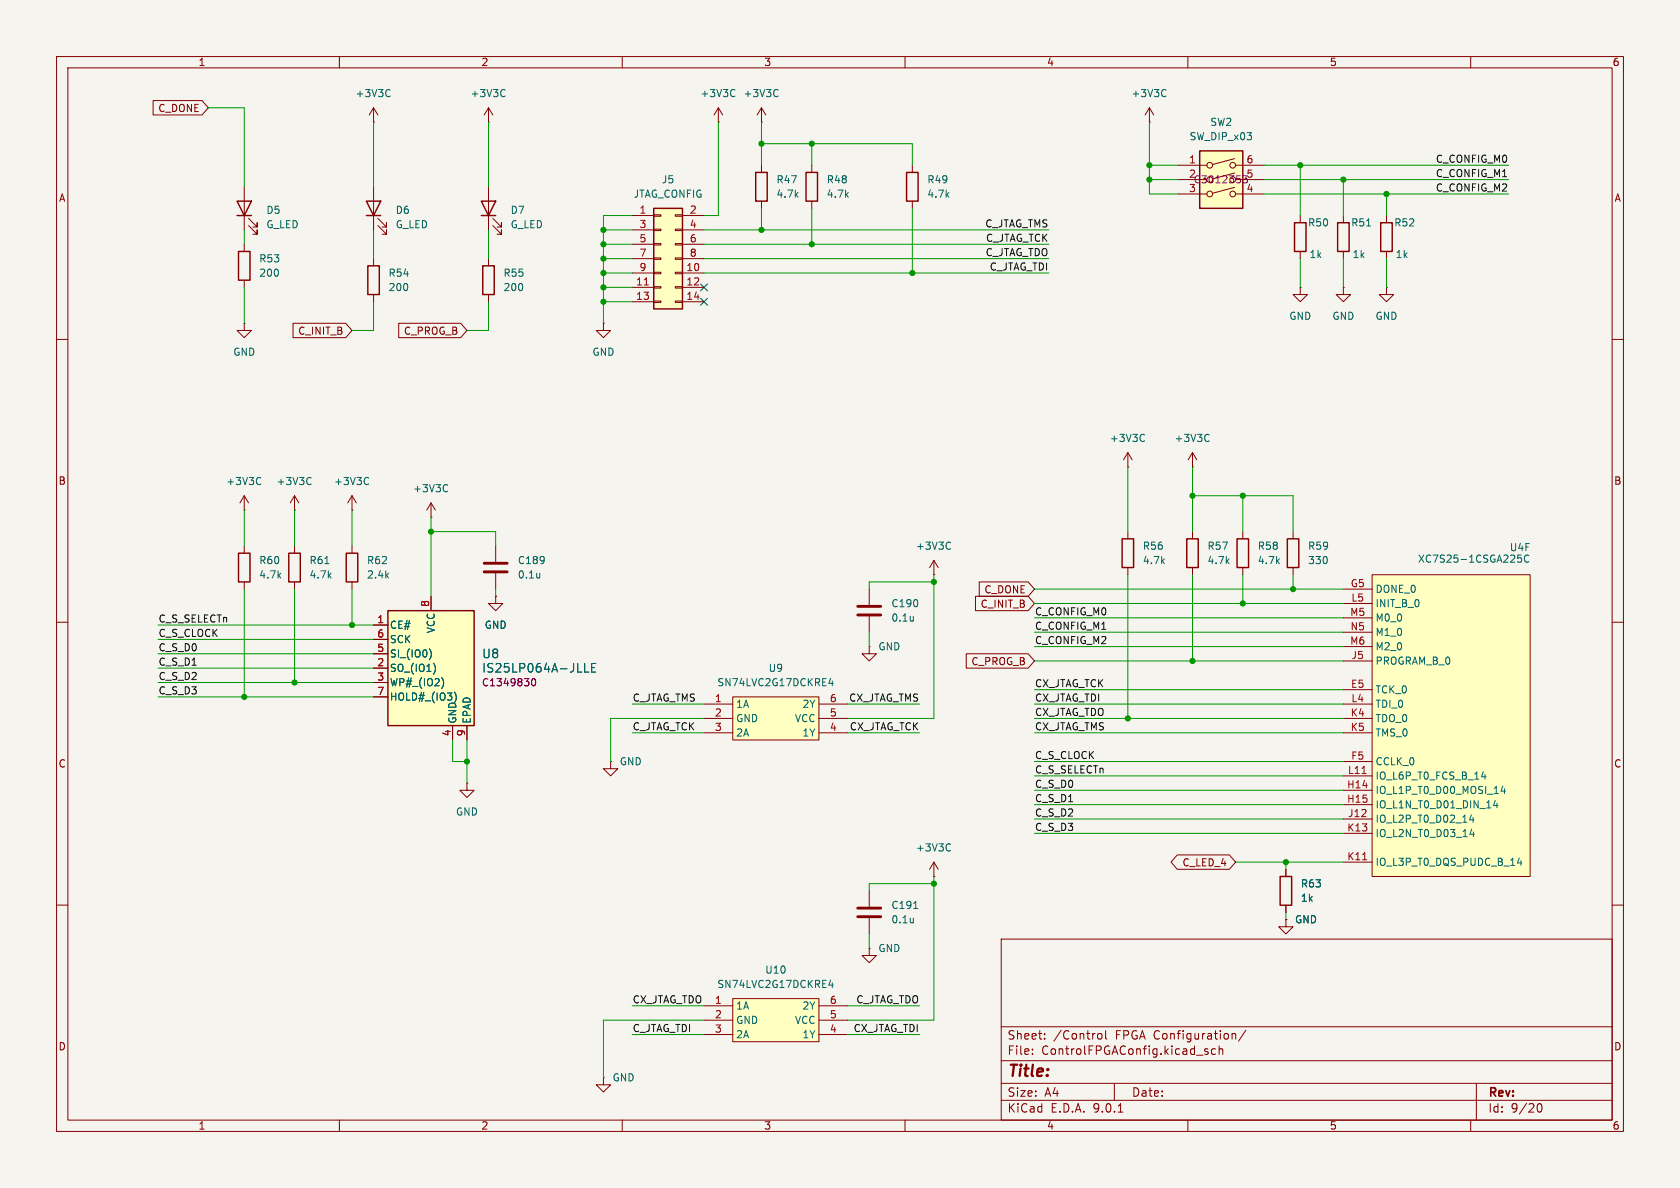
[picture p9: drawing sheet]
<svg xmlns="http://www.w3.org/2000/svg" width="297mm" height="210mm" viewBox="0 0 297 210" stroke-linecap="round" stroke-linejoin="round" font-family="sans-serif">
<path d="M0 0h297v210h-297z" fill="#f5f4ef" stroke="#f5f4ef" stroke-width=".18"/>
<g fill="none" stroke="#840000" stroke-width=".18">
<path d="M10 10h277v190h-277zM12 12h273v186h-273zM60 10v2M110 10v2M127 19.1l-.8 1.2M127 19.1l.8 1.2M127 19.1v2.5M134.6 19.1l-.7 1.2M134.6 19.1l.8 1.2M134.6 19.1v2.5M160 10v2M210 10v2"/>
<path d="M260 10v2M86.4 33v7.6M87.1 39.9l1.5 1.5v-.8v.8h-.7M87.1 38.6l1.5 1.5v-.7v.7h-.7M127 21.6h.1M134.6 21.6h.1M143.5 29.2v1.3M143.5 35.6v1.2M10 60h2M285 60h2M87.6 96.5v2.8M165.1 99.1l-.8 1.2"/>
<path d="M165.1 99.1l.8 1.2M165.1 99.1v2.5M10 110h2M87.6 101.3v2.8M165.1 101.6h.1M285 110h2M10 160h2M153.7 167.6v1.3h1.2l-1.2 1.3-1.3-1.3h1.3M153.7 167.6h.1M177 166h108v32h-108zM285 160h2M60 198v2"/>
<path d="M110 198v2M160 198v2M177 194.5h108M177 191.5h108M177 187.5h108M177 181.5h108M182.5 186.3v.1M182.5 185.5v.1M184.7 183.6v.1M184.7 182.8v.1M194.1 182.8l.4-.1 .3 .3v.4l-.1 .2-.4 .1-.2-.1M195.5 182.2v1.3l.2 .2"/>
<path d="M197 191.5v3M197.7 196.6h.8M210 198v2M213 185.7l.6 .4-.2 .3-.4-.1M213.5 185.5l-.3-.1-.2 .2M214.9 185.5l-.4-.1-.3 .3v.4l.1 .2h.6M215.5 185.5l.2-.1 .4 .1 .1 .9M215.5 184.9v1.5M217.9 182.8h.5l.1 .9M220.2 182.1l-1.2 2M260 198v2M261 191.5v6.5"/>
<path d="M271.7 195.7l.2-.5 .2-.1a.81 .81 0 0 1 .6 .6 .81 .81 0 0 1-.3 .8h-.4l-.3-.5"/>
</g>
<path d="M85.1 35.6h2.5l-1.2 2.5zM85.1 38.1h2.5M142.5 30.5h2v5.1h-2z" fill="none" stroke="#840000" stroke-width=".25"/>
<path d="M85.6 99.6h4.1M85.6 101.1h4.1" fill="none" stroke="#840000" stroke-width=".51"/>
<path d="M129.7 15.8l.2 .1M129.9 17l-.2 .1M137.3 15.8l.3 .1M137.6 17l-.3 .1M167.8 95.8l.2 .2M168 97l-.2 .1M95.4 101.3v.9M95.4 102.1h.1" fill="none" stroke="#006464" stroke-width=".18"/>
<path d="M129.5 123.2h15.3v7.6h-15.3z" fill="#ffffc2"/>
<g fill="none" stroke="#840000" stroke-width=".18">
<path d="M153.7 114.3v1.3h1.2l-1.2 1.2-1.3-1.2h1.3M153.7 114.3h.1M153.7 104.1v2.8M153.7 109v2.8M107.9 134.6v1.3h1.3l-1.3 1.3-1.2-1.3h1.2M107.9 134.6h.1M124.5 124.5h5M124.5 127h5M124.5 129.5h5M129.5 123.2h15.3v7.6h-15.3zM144.8 124.5h5.1M144.8 127h5.1"/>
<path d="M144.8 129.5h5.1"/>
</g>
<path d="M146.8 119.9l-.3 .9h.8M161.5 109v.8M161.5 109.7h-.1M147.1 120.4v.8" fill="none" stroke="#006464" stroke-width=".18"/>
<path d="M151.6 107.2h4.1M151.6 108.7h4.1" fill="none" stroke="#840000" stroke-width=".51"/>
<path d="M115.6 36.8h5v17.8h-5z" fill="#ffffc2"/>
<path d="M115.6 36.8h5v17.8h-5z" fill="none" stroke="#840000" stroke-width=".25"/>
<g fill="none" stroke="#840000" stroke-width=".18">
<path d="M111.8 38.1h3.8M115.6 38h1.2v.2h-1.2zM119.4 38h1.2v.2h-1.2zM120.6 38.1h3.9M111.8 40.6h3.8M111.8 43.2h3.8M111.8 45.7h3.8M111.8 48.3h3.8M111.8 50.8h3.8M111.8 53.3h3.8M115.6 40.5h1.2v.3h-1.2zM115.6 43.1h1.2v.2h-1.2z"/>
<path d="M115.6 45.6h1.2v.2h-1.2zM115.6 48.1h1.2v.3h-1.2zM115.6 50.7h1.2v.2h-1.2zM115.6 53.2h1.2v.3h-1.2zM119.4 40.5h1.2v.3h-1.2zM119.4 43.1h1.2v.2h-1.2zM119.4 45.6h1.2v.2h-1.2zM119.4 48.1h1.2v.3h-1.2zM119.4 50.7h1.2v.2h-1.2zM119.4 53.2h1.2v.3h-1.2zM120.6 40.6h3.9M120.6 43.2h3.9"/>
<path d="M120.6 45.7h3.9M120.6 48.3h3.9M120.6 50.8h3.9M120.6 53.3h3.9"/>
</g>
<path d="M113.9 50.4h.7" fill="none" stroke="#a90000" stroke-width=".18"/>
<path d="M242.6 101.6h27.9v53.3h-27.9z" fill="#ffffc2"/>
<g fill="none" stroke="#840000" stroke-width=".18">
<path d="M66 19.1l-.7 1.2M66 19.1l.8 1.2M66 19.1v2.5M86.4 19.1l-.8 1.2M86.4 19.1l.7 1.2M86.4 19.1v2.5M43.2 33v7.6M43.9 39.9l1.6 1.5v-.8v.8h-.8M43.9 38.6l1.6 1.5v-.7v.7h-.8M66 21.6h.1M66 33v7.6M66.8 39.9l1.5 1.5v-.8v.8h-.7"/>
<path d="M66.8 38.6l1.5 1.5v-.7v.7h-.7M86.4 21.6h.1M134.6 29.2v1.3M134.6 35.6v1.2M161.3 29.2v1.3M161.3 35.6v1.2M229.9 38.1v1.3M245.1 38.1v1.3M43.2 43.2v1.3M43.2 49.5v1.3M66 45.7v1.3M66 52.1v1.2"/>
<path d="M106.7 57.2v1.2h1.2l-1.2 1.3-1.3-1.3h1.3M106.7 57.2h.1M229.9 44.5v1.2M245.1 44.5v1.2M43.2 90.2h.1M43.2 87.6l-.8 1.3M43.2 87.6l.7 1.3M43.2 87.6v2.6M52.1 90.2h.1M52.1 87.6l-.8 1.3M52.1 87.6l.7 1.3M52.1 87.6v2.6"/>
<path d="M62.2 90.2h.1M62.2 87.6l-.7 1.3M62.2 87.6l.8 1.3M62.2 87.6v2.6M199.4 94v1.3M210.8 82.6h.1M210.8 80l-.7 1.3M210.8 80l.8 1.3M210.8 80v2.6M199.4 100.3v1.3M237.5 104.1h5.1M237.5 106.7h5.1"/>
<path d="M237.5 109.2h5.1M237.5 111.8h5.1M237.5 114.3h5.1M237.5 116.8h5.1M242.6 101.6h27.9v53.3h-27.9zM237.5 121.9h5.1M237.5 124.5h5.1M237.5 127h5.1M237.5 129.5h5.1M237.5 134.6h5.1M237.5 137.2h5.1M237.5 139.7h5.1"/>
<path d="M153.7 157.5v2.8M165.1 154.9h.1M165.1 152.4l-.8 1.3M165.1 152.4l.8 1.3M165.1 152.4v2.5M237.5 142.2h5.1M237.5 144.8h5.1M237.5 147.3h5.1M237.5 152.4h5.1M153.7 162.3v2.8M106.7 190.5v1.3h1.2l-1.2 1.2-1.3-1.2h1.3M106.7 190.5h.1"/>
</g>
<g fill="none" stroke="#006464" stroke-width=".18">
<path d="M68.7 15.8l.3 .1M69 17l-.3 .1M89.1 15.8l.2 .1M89.3 17l-.2 .1M213.5 76.8l.3 .1M213.8 77.9l-.3 .1M45.9 84.4l.2 .1M46.1 85.5l-.2 .2M54.8 84.4l.2 .1M55 85.5l-.2 .2M64.9 84.4l.3 .1M65.2 85.5l-.3 .2"/>
<path d="M268.5 98.6h.3l.2 .2-.1 .5-.4 .1M269.7 98.2a.61 .61 0 0 0-.2 .8 .61 .61 0 0 0 .8 .3M261.9 137.3h.8M262.5 136.9v.8M265.7 138.9l-.3 1h.8M266 139.4v.9M167.8 149.2l.2 .1M168 150.3l-.2 .1M260.1 144l-.3 .9h.8M260.2 146.6l-.3 .9h.8M260.4 144.5v.9M260.5 147.1v.8"/>
<path d="M264.3 141.5l-.3 .9h.8M264.6 142v.8M268.3 152.6h.8M268.9 152.1v.9M161.5 162.3v.8M161.5 163l-.1 .1M161.5 160.6h.7"/>
</g>
<path d="M240.8 136.7h.7M240.9 152h.7" fill="none" stroke="#a90000" stroke-width=".18"/>
<path d="M41.9 35.6h2.5l-1.2 2.5zM41.9 38.1h2.5M64.8 35.6h2.5l-1.3 2.5zM64.8 38.1h2.5M133.6 30.5h2v5.1h-2zM160.3 30.5h2v5.1h-2zM228.9 39.4h2v5.1h-2zM244.1 39.4h2v5.1h-2zM42.2 44.5h2v5h-2zM65 47h2.1v5.1h-2.1zM198.4 95.3h2v5h-2z" fill="none" stroke="#840000" stroke-width=".25"/>
<path d="M151.6 160.5h4.1M151.6 162.1h4.1" fill="none" stroke="#840000" stroke-width=".51"/>
<path d="M212.1 26.7h7.6v10.1h-7.6z" fill="#ffffc2"/>
<g fill="none" stroke="#840000" stroke-width=".18">
<path d="M203.2 19.1l-.8 1.2M203.2 19.1l.8 1.2M203.2 19.1v2.5M203.2 21.6h.1M208.3 29.2h5.1M208.3 31.8h5.1M208.3 34.3h5.1M218.3 28l-3.9 1.1M218.3 30.6l-3.9 1M218.3 33.1l-3.9 1.1M218.4 29.2h5.1M218.4 31.8h5.1"/>
<path d="M218.4 34.3h5.1M237.5 38.1v1.3M43.2 57.2v1.2h1.2l-1.2 1.3-1.3-1.3h1.3M43.2 57.2h.1M86.4 45.7v1.3M86.4 52.1v1.2M229.9 50.8v1.3h1.2l-1.2 1.2-1.3-1.2h1.3M229.9 50.8h.1M237.5 50.8v1.3h1.3l-1.3 1.2-1.3-1.2h1.3M237.5 50.8h.1M237.5 44.5v1.2M245.1 50.8v1.3h1.3l-1.3 1.2-1.3-1.2h1.3"/>
<path d="M245.1 50.8h.1M199.4 82.6h.1M199.4 80l-.8 1.3M199.4 80l.8 1.3M199.4 80v2.6M210.8 94v1.3M219.7 94v1.3M228.6 94v1.3M210.8 100.3v1.3M219.7 100.3v1.3M228.6 100.3v1.3M82.5 138.4v1.3h1.3l-1.3 1.3-1.2-1.3h1.2"/>
<path d="M82.5 138.4h.1M227.3 153.7v1.2M227.3 162.6v1.2h1.3l-1.3 1.3-1.2-1.3h1.2M227.3 162.6h.1M227.3 160v1.3"/>
<circle cx="213.9" cy="34.3" r=".51"/>
<circle cx="213.9" cy="29.2" r=".51"/>
<circle cx="217.9" cy="34.3" r=".51"/>
<circle cx="217.9" cy="29.2" r=".51"/>
</g>
<path d="M212.1 26.7h7.6v10.1h-7.6zM236.5 39.4h2v5.1h-2zM85.3 47h2.1v5.1h-2.1zM209.8 95.3h2v5h-2zM218.7 95.3h2v5h-2zM227.6 95.3h2v5h-2zM226.3 154.9h2v5.1h-2z" fill="none" stroke="#840000" stroke-width=".25"/>
<path d="M220.5 32.1v.1" fill="none" stroke="#840084" stroke-width=".18"/>
<path d="M205.9 15.8l.2 .1M206.1 17l-.2 .1M241.6 39.9h.7M202.1 76.8l.2 .1M202.3 77.9l-.2 .1" fill="none" stroke="#006464" stroke-width=".18"/>
<path d="M129.5 176.5h15.3v7.7h-15.3z" fill="#ffffc2"/>
<g fill="none" stroke="#840000" stroke-width=".18">
<path d="M43.2 96.5v1.3M52.1 96.5v1.3M62.2 96.5v1.3M43.2 102.9v1.2M52.1 102.9v1.2M62.2 102.9v1.2M124.5 177.8h5M129.5 176.5h15.3v7.7h-15.3zM144.8 177.8h5.1M124.5 180.3h5M124.5 182.9h5M144.8 180.3h5.1"/>
<path d="M144.8 182.9h5.1"/>
</g>
<path d="M57.4 99.6h.8M146.8 173.2l-.3 .9h.8M147.1 173.7v.9" fill="none" stroke="#006464" stroke-width=".18"/>
<path d="M42.2 97.8h2v5.1h-2zM51.1 97.8h2v5.1h-2zM61.2 97.8h2v5.1h-2z" fill="none" stroke="#840000" stroke-width=".25"/>
<path d="M68.6 108h15.2v20.3h-15.2z" fill="#ffffc2"/>
<path d="M68.6 108h15.2v20.3h-15.2z" fill="none" stroke="#840000" stroke-width=".25"/>
<g fill="none" stroke="#840000" stroke-width=".18">
<path d="M27.1 17.8h8.6l1.1 1.3-1.1 1.2h-8.6zM51.8 57.1h9.3l1.1 1.3-1.1 1.3h-9.3zM70.5 57.1h10.9l1.1 1.3-1.1 1.3h-10.9zM76.2 91.4h.1M76.2 88.9v2.5M76.2 88.9l-.8 1.3M76.2 88.9l.8 1.3M66 110.5h2.6M66 113h2.6M66 115.6h2.6M66 118.1h2.6M76.2 105.4v2.6"/>
<path d="M87.6 105.4v1.3h1.3l-1.3 1.3-1.2-1.3h1.2M87.6 105.4h.1M170.8 115.6h11l1.1 1.2-1.1 1.3h-11zM172.5 105.4h9.3l1.1 1.3-1.1 1.3h-9.3zM173.1 102.9h8.7l1.1 1.2-1.1 1.3h-8.7zM66 120.7h2.6M66 123.2h2.6M80 128.3v2.5M82.5 128.3v2.5M208.1 151.1h9.2l1.1 1.3-1.1 1.3h-9.2l-1.1-1.3zM227.3 153.7v1.2M227.3 162.6h.1"/>
<path d="M227.3 160v1.3"/>
</g>
<path d="M78.9 85.7l.2 .1M79.1 86.8l-.2 .1M75.9 114.8a1.49 1.49 0 0 1 0 1.8M76.9 117.6l.1 .5-.1 .7M78.1 119.8a1.49 1.49 0 0 1 0 1.9M103.4 117.3v1.5h.7M104.6 118h.5M105.3 117.3h-.7v1.5h.7M80.3 122.3l.3 .6v.8" fill="none" stroke="#006464" stroke-width=".18"/>
<path d="M94.1 120.1l.2-.1a.68 .68 0 0 1 .4 .6 .68 .68 0 0 1-.4 .6l-.2-.1-.1-.4z" fill="none" stroke="#840084" stroke-width=".18"/>
<g fill="none" stroke="#009600" stroke-width=".18">
<path d="M36.8 19.1h6.4v13.9M66 21.6v11.4M86.4 21.6v11.4M111.8 38.1h-5.1v19.1M127 21.6v16.5h-2.5M134.6 25.4h26.7v3.8M134.6 21.6v7.6M134.6 36.8v3.8M143.5 25.4v3.8M143.5 36.8v6.4M161.3 36.8v11.5M203.2 31.8h5.1"/>
<path d="M203.2 21.6v12.7h5.1M203.2 29.2h5.1M223.5 31.8h43.2M223.5 34.3h43.2M223.5 29.2h43.2M229.9 29.2v8.9M237.5 31.8v6.3M245.1 34.3v3.8M43.2 40.6v2.6M43.2 50.8v6.4M66 40.6v5.1M66 53.3v5.1h-3.8"/>
<path d="M86.4 40.6v5.1M86.4 53.3v5.1h-3.9M106.7 48.3h5.1M106.7 43.2h5.1M106.7 40.6h5.1M106.7 45.7h5.1M106.7 53.3h5.1M106.7 50.8h5.1M124.5 48.3h60.9M124.5 43.2h60.9M124.5 40.6h60.9M124.5 45.7h60.9"/>
<path d="M229.9 45.7v5.1M237.5 45.7v5.1M245.1 45.7v5.1M43.2 90.2v6.3M52.1 90.2v6.3M62.2 90.2v6.3M76.2 94h11.4v2.5M76.2 91.4v14M199.4 82.6v11.4M210.8 87.6h17.8v6.4M210.8 82.6v11.4M219.7 87.6v6.4"/>
<path d="M27.9 110.5h38.1M27.9 118.1h38.1M27.9 113h38.1M27.9 115.6h38.1M43.2 104.1v19.1M52.1 104.1v16.6M62.2 104.1v6.4M87.6 104.1v1.3M153.7 111.8v2.5M165.1 101.6v25.4h-15.2M165.1 102.9h-11.4v1.2M182.9 114.3h54.6"/>
<path d="M182.9 116.8h54.6M182.9 106.7h54.6M182.9 104.1h54.6M182.9 111.8h54.6M182.9 109.2h54.6M199.4 101.6v25.4M210.8 101.6v15.2M219.7 101.6v5.1M228.6 101.6v2.5M27.9 120.7h38.1M27.9 123.2h38.1M80 130.8v3.8h2.5"/>
<path d="M82.5 130.8v7.6M111.8 124.5h12.7M111.8 129.5h12.7M124.5 127h-16.6v7.6M149.9 124.5h12.7M149.9 129.5h12.7M182.9 121.9h54.6M182.9 124.5h54.6M182.9 127h54.6M182.9 134.6h54.6M182.9 129.5h54.6M182.9 137.2h54.6"/>
<path d="M182.9 139.7h54.6M165.1 154.9v25.4h-15.2M165.1 156.2h-11.4v1.3M182.9 147.3h54.6M182.9 144.8h54.6M182.9 142.2h54.6M218.4 152.4h19.1M227.3 152.4v1.3M111.8 177.8h12.7M149.9 177.8h12.7M153.7 165.1v2.5M227.3 161.3v1.3"/>
<path d="M111.8 182.9h12.7M124.5 180.3h-17.8v10.2M149.9 182.9h12.7"/>
</g>
<path d="M123.9 52.7l1.2 1.2M123.9 50.2l1.2 1.2M125.1 52.7l-1.2 1.2M125.1 50.2l-1.2 1.2" fill="none" stroke="#000084" stroke-width=".18"/>
<g fill="#009600" stroke="#009600" stroke-width=".18">
<circle cx="43.2" cy="123.2" r=".46"/>
<circle cx="82.5" cy="134.6" r=".46"/>
<circle cx="62.2" cy="110.5" r=".46"/>
<circle cx="52.1" cy="120.7" r=".46"/>
<circle cx="134.6" cy="25.4" r=".46"/>
<circle cx="143.5" cy="25.4" r=".46"/>
<circle cx="106.7" cy="40.6" r=".46"/>
<circle cx="106.7" cy="45.7" r=".46"/>
<circle cx="134.6" cy="40.6" r=".46"/>
<circle cx="161.3" cy="48.3" r=".46"/>
<circle cx="143.5" cy="43.2" r=".46"/>
<circle cx="106.7" cy="48.3" r=".46"/>
<circle cx="106.7" cy="53.3" r=".46"/>
<circle cx="106.7" cy="50.8" r=".46"/>
<circle cx="106.7" cy="43.2" r=".46"/>
<circle cx="76.2" cy="94" r=".46"/>
<circle cx="165.1" cy="156.2" r=".46"/>
<circle cx="229.9" cy="29.2" r=".46"/>
<circle cx="237.5" cy="31.8" r=".46"/>
<circle cx="203.2" cy="31.8" r=".46"/>
<circle cx="245.1" cy="34.3" r=".46"/>
<circle cx="203.2" cy="29.2" r=".46"/>
<circle cx="199.4" cy="127" r=".46"/>
<circle cx="227.3" cy="152.4" r=".46"/>
<circle cx="210.8" cy="116.8" r=".46"/>
<circle cx="165.1" cy="102.9" r=".46"/>
<circle cx="219.7" cy="87.6" r=".46"/>
<circle cx="219.7" cy="106.7" r=".46"/>
<circle cx="228.6" cy="104.1" r=".46"/>
<circle cx="210.8" cy="87.6" r=".46"/>
</g>
<text font-size="2.8" fill="#840000" x="178" y="190.9">Title:</text>
<g font-size="2.1" fill="#006464">
<text x="85.1" y="116.6">U8</text>
<text x="85.1" y="119.1">IS25LP064A-JLLE</text>
</g>
<g font-size="2.1" fill="#840000">
<text x="178" y="184">Sheet:</text>
<text x="186.2" y="184">/Control</text>
<text x="197.2" y="184">FPGA Configuration/</text>
<text x="178" y="186.7">File:</text>
<text x="184.1" y="186.7">ControlFPGAConfig.kicad_sch</text>
<text x="178" y="196.9">KiCad</text>
<text x="178" y="194.1">Size:</text>
<text x="184.7" y="194.1">A4</text>
<text x="185.7" y="196.9">E.D.A.</text>
<text x="193.3" y="196.9">9.0.1</text>
<text x="200" y="194.1">Date:</text>
<text x="263" y="194.3">Rev:</text>
<text x="263" y="196.9">Id:</text>
<text x="267.1" y="196.9">9/20</text>
</g>
<g font-size="1.8" fill="#840000">
<text x="35" y="11.9">1</text>
<text x="85" y="11.9">2</text>
<text x="135" y="11.9">3</text>
<text x="185" y="11.9">4</text>
<text x="235" y="11.9">5</text>
<text x="285" y="11.9">6</text>
<text x="27.9" y="20">C_DONE</text>
<text x="10.3" y="35.9">A</text>
<text x="285.3" y="35.9">A</text>
<text x="52.6" y="59.4">C_INIT_B</text>
<text x="71.3" y="59.4">C_PROG_B</text>
<text x="10.3" y="85.9">B</text>
<text x="285.3" y="85.9">B</text>
<text x="173.3" y="107.6">C_INIT_B</text>
<text x="173.9" y="105.1">C_DONE</text>
<text x="171.6" y="117.8">C_PROG_B</text>
<text x="10.3" y="135.9">C</text>
<text x="285.3" y="135.9">C</text>
<text x="208.9" y="153.4">C_LED_4</text>
<text x="10.3" y="185.9">D</text>
<text x="285.3" y="185.9">D</text>
<text x="35" y="199.9">1</text>
<text x="85" y="199.9">2</text>
<text x="135" y="199.9">3</text>
<text x="185" y="199.9">4</text>
<text x="235" y="199.9">5</text>
<text x="285" y="199.9">6</text>
</g>
<g font-size="1.8" fill="#006464">
<text x="62.8" y="17.4">+3V3C</text>
<text x="83.1" y="17.4">+3V3C</text>
<text x="123.7" y="17.4">+3V3C</text>
<text x="131.3" y="17.4">+3V3C</text>
<text x="199.9" y="17.4">+3V3C</text>
<text x="213.9" y="22.5">SW2</text>
<text x="210.2" y="25">SW_DIP_x03</text>
<text x="111.9" y="35.2">JTAG_CONFIG</text>
<text x="116.9" y="32.6">J5</text>
<text x="137.2" y="35.2">4.7k</text>
<text x="137.2" y="32.6">R47</text>
<text x="146.1" y="35.2">4.7k</text>
<text x="146.1" y="32.6">R48</text>
<text x="163.8" y="35.2">4.7k</text>
<text x="163.8" y="32.6">R49</text>
<text x="47" y="38">D5</text>
<text x="47" y="40.6">G_LED</text>
<text x="69.9" y="38">D6</text>
<text x="69.9" y="40.6">G_LED</text>
<text x="90.2" y="38">D7</text>
<text x="90.2" y="40.6">G_LED</text>
<text x="231.1" y="40.2">R50</text>
<text x="238.8" y="40.2">R51</text>
<text x="246.4" y="40.2">R52</text>
<text x="45.7" y="46.6">R53</text>
<text x="231.4" y="45.8">1k</text>
<text x="239" y="45.8">1k</text>
<text x="246.6" y="45.8">1k</text>
<text x="45.7" y="49.1">200</text>
<text x="68.6" y="51.7">200</text>
<text x="68.6" y="49.1">R54</text>
<text x="88.9" y="51.7">200</text>
<text x="88.9" y="49.1">R55</text>
<text x="227.8" y="56.7">GND</text>
<text x="235.5" y="56.7">GND</text>
<text x="243.1" y="56.7">GND</text>
<text x="41.1" y="63.1">GND</text>
<text x="104.6" y="63.1">GND</text>
<text x="196.1" y="78.3">+3V3C</text>
<text x="207.5" y="78.3">+3V3C</text>
<text x="39.9" y="86">+3V3C</text>
<text x="48.8" y="86">+3V3C</text>
<text x="59" y="86">+3V3C</text>
<text x="72.9" y="87.2">+3V3C</text>
<text x="45.7" y="99.9">R60</text>
<text x="54.6" y="99.9">R61</text>
<text x="64.8" y="99.9">R62</text>
<text x="91.4" y="99.9">C189</text>
<text x="161.8" y="97.4">+3V3C</text>
<text x="201.9" y="99.9">4.7k</text>
<text x="201.9" y="97.4">R56</text>
<text x="213.4" y="99.9">4.7k</text>
<text x="213.4" y="97.4">R57</text>
<text x="222.3" y="99.9">4.7k</text>
<text x="222.3" y="97.4">R58</text>
<text x="231.1" y="99.9">330</text>
<text x="231.1" y="97.4">R59</text>
<text x="250.6" y="99.7">XC7S25-1CSGA225C</text>
<text x="266.8" y="97.6">U4F</text>
<text x="45.7" y="102.5">4.7k</text>
<text x="54.6" y="102.5">4.7k</text>
<text x="64.8" y="102.5">2.4k</text>
<text x="91.4" y="102.5">0.1u</text>
<text x="157.5" y="107.5">C190</text>
<text x="243.1" y="105">DONE_0</text>
<text x="243.1" y="107.5">INIT_B_0</text>
<text x="68.8" y="111.4">CE#</text>
<text x="68.8" y="113.9">SCK</text>
<text x="77.1" y="112" transform="rotate(-90 77.1 112)">VCC</text>
<text x="85.6" y="111.4">GND</text>
<text x="157.5" y="110.1">0.1u</text>
<text x="243.1" y="110.1">M0_0</text>
<text x="243.1" y="112.6">M1_0</text>
<text x="68.8" y="116.4">SI_(IO0)</text>
<text x="68.8" y="119">SO_(IO1)</text>
<text x="135.8" y="119">U9</text>
<text x="155.2" y="115.2">GND</text>
<text x="243.1" y="115.2">M2_0</text>
<text x="243.1" y="117.7">PROGRAM_B_0</text>
<text x="68.8" y="121.5">WP#_(IO2)</text>
<text x="68.8" y="124.1">HOLD#_(IO3)</text>
<text x="126.7" y="121.5">SN74LVC2G17DCKRE4</text>
<text x="130" y="125.3">1A</text>
<text x="141.8" y="125.3">2Y</text>
<text x="243.1" y="122.8">TCK_0</text>
<text x="243.1" y="125.3">TDI_0</text>
<text x="80.9" y="128" transform="rotate(-90 80.9 128)">GND</text>
<text x="83.4" y="128" transform="rotate(-90 83.4 128)">EPAD</text>
<text x="130" y="127.9">GND</text>
<text x="130" y="130.4">2A</text>
<text x="140.4" y="127.9">VCC</text>
<text x="141.8" y="130.4">1Y</text>
<text x="243.1" y="127.9">TDO_0</text>
<text x="243.1" y="130.4">TMS_0</text>
<text x="109.5" y="135.5">GND</text>
<text x="243.1" y="135.5">CCLK_0</text>
<text x="243.1" y="138">IO_L6P_T0_FCS_B_14</text>
<text x="243.1" y="140.6">IO_L1P_T0_D00_MOSI_14</text>
<text x="243.1" y="143.1">IO_L1N_T0_D01_DIN_14</text>
<text x="80.5" y="144.4">GND</text>
<text x="243.1" y="145.6">IO_L2P_T0_D02_14</text>
<text x="243.1" y="148.2">IO_L2N_T0_D03_14</text>
<text x="161.8" y="150.7">+3V3C</text>
<text x="243.1" y="153.3">IO_L3P_T0_DQS_PUDC_B_14</text>
<text x="157.5" y="160.9">C191</text>
<text x="229.9" y="157.1">R63</text>
<text x="229.9" y="159.6">1k</text>
<text x="157.5" y="163.4">0.1u</text>
<text x="228.8" y="163.4">GND</text>
<text x="135.2" y="172.3">U10</text>
<text x="155.2" y="168.5">GND</text>
<text x="126.7" y="174.9">SN74LVC2G17DCKRE4</text>
<text x="130" y="178.7">1A</text>
<text x="141.8" y="178.7">2Y</text>
<text x="130" y="181.2">GND</text>
<text x="130" y="183.7">2A</text>
<text x="140.4" y="181.2">VCC</text>
<text x="141.8" y="183.7">1Y</text>
<text x="108.2" y="191.4">GND</text>
</g>
<g font-size="1.8" fill="#a90000">
<text x="210.1" y="29">1</text>
<text x="220.3" y="29">6</text>
<text x="210.1" y="34">3</text>
<text x="113" y="37.8">1</text>
<text x="113" y="40.4">3</text>
<text x="121.8" y="37.8">2</text>
<text x="121.8" y="40.4">4</text>
<text x="113" y="42.9">5</text>
<text x="113" y="45.5">7</text>
<text x="121.8" y="42.9">6</text>
<text x="121.8" y="45.5">8</text>
<text x="112.4" y="50.5">11</text>
<text x="112.4" y="53.1">13</text>
<text x="113" y="48">9</text>
<text x="121.2" y="48">10</text>
<text x="121.2" y="50.5">12</text>
<text x="121.2" y="53.1">14</text>
<text x="75.9" y="107.4" transform="rotate(-90 75.9 107.4)">8</text>
<text x="238.7" y="103.9">G5</text>
<text x="238.8" y="106.4">L5</text>
<text x="66.6" y="110.2">1</text>
<text x="66.6" y="112.8">6</text>
<text x="238.6" y="109">M5</text>
<text x="238.7" y="111.5">N5</text>
<text x="66.6" y="115.3">5</text>
<text x="66.6" y="117.9">2</text>
<text x="238.6" y="114">M6</text>
<text x="238.8" y="116.6">J5</text>
<text x="66.6" y="120.4">3</text>
<text x="66.6" y="122.9">7</text>
<text x="126.3" y="124.2">1</text>
<text x="146.6" y="124.2">6</text>
<text x="238.7" y="121.7">E5</text>
<text x="238.8" y="124.2">L4</text>
<text x="79.8" y="130.2" transform="rotate(-90 79.8 130.2)">4</text>
<text x="82.3" y="130.2" transform="rotate(-90 82.3 130.2)">9</text>
<text x="126.3" y="126.7">2</text>
<text x="126.3" y="129.3">3</text>
<text x="146.6" y="126.7">5</text>
<text x="146.6" y="129.3">4</text>
<text x="238.7" y="126.7">K4</text>
<text x="238.7" y="129.3">K5</text>
<text x="238.2" y="136.9">L11</text>
<text x="238.8" y="134.4">F5</text>
<text x="238.1" y="139.4">H14</text>
<text x="238.1" y="142">H15</text>
<text x="238.1" y="147.1">K13</text>
<text x="238.2" y="144.5">J12</text>
<text x="238.1" y="152.1">K11</text>
<text x="126.3" y="177.5">1</text>
<text x="146.6" y="177.5">6</text>
<text x="126.3" y="180.1">2</text>
<text x="126.3" y="182.6">3</text>
<text x="146.6" y="180.1">5</text>
<text x="146.6" y="182.6">4</text>
</g>
<g font-size="1.8" fill="#0f0f0f">
<text x="253.7" y="28.9">C_CONFIG_M0</text>
<text x="253.7" y="31.4">C_CONFIG_M1</text>
<text x="253.7" y="33.9">C_CONFIG_M2</text>
<text x="174.1" y="40.3">C_JTAG_TMS</text>
<text x="174.1" y="45.4">C_JTAG_TDO</text>
<text x="174.2" y="42.8">C_JTAG_TCK</text>
<text x="174.9" y="47.9">C_JTAG_TDI</text>
<text x="27.9" y="110.1">C_S_SELECTn</text>
<text x="27.9" y="112.7">C_S_CLOCK</text>
<text x="182.9" y="108.9">C_CONFIG_M0</text>
<text x="182.9" y="111.4">C_CONFIG_M1</text>
<text x="182.9" y="114">C_CONFIG_M2</text>
<text x="27.9" y="115.2">C_S_D0</text>
<text x="27.9" y="117.8">C_S_D1</text>
<text x="27.9" y="120.3">C_S_D2</text>
<text x="27.9" y="122.8">C_S_D3</text>
<text x="111.8" y="124.1">C_JTAG_TMS</text>
<text x="150" y="124.1">CX_JTAG_TMS</text>
<text x="182.9" y="121.6">CX_JTAG_TCK</text>
<text x="182.9" y="124.1">CX_JTAG_TDI</text>
<text x="111.8" y="129.2">C_JTAG_TCK</text>
<text x="150.1" y="129.2">CX_JTAG_TCK</text>
<text x="182.9" y="126.7">CX_JTAG_TDO</text>
<text x="182.9" y="129.2">CX_JTAG_TMS</text>
<text x="182.9" y="134.3">C_S_CLOCK</text>
<text x="182.9" y="136.8">C_S_SELECTn</text>
<text x="182.9" y="141.9">C_S_D1</text>
<text x="182.9" y="139.4">C_S_D0</text>
<text x="182.9" y="144.4">C_S_D2</text>
<text x="182.9" y="147">C_S_D3</text>
<text x="111.8" y="177.5">CX_JTAG_TDO</text>
<text x="151.3" y="177.5">C_JTAG_TDO</text>
<text x="111.8" y="182.5">C_JTAG_TDI</text>
<text x="150.8" y="182.5">CX_JTAG_TDI</text>
</g>
<g font-size="1.8" fill="#840084">
<text x="210.1" y="31.5">2</text>
<text x="210.9" y="32.6">C3012353</text>
<text x="220.3" y="31.5">5</text>
<text x="220.3" y="34">4</text>
<text x="85.1" y="121.5">C1349830</text>
</g>
</svg>
